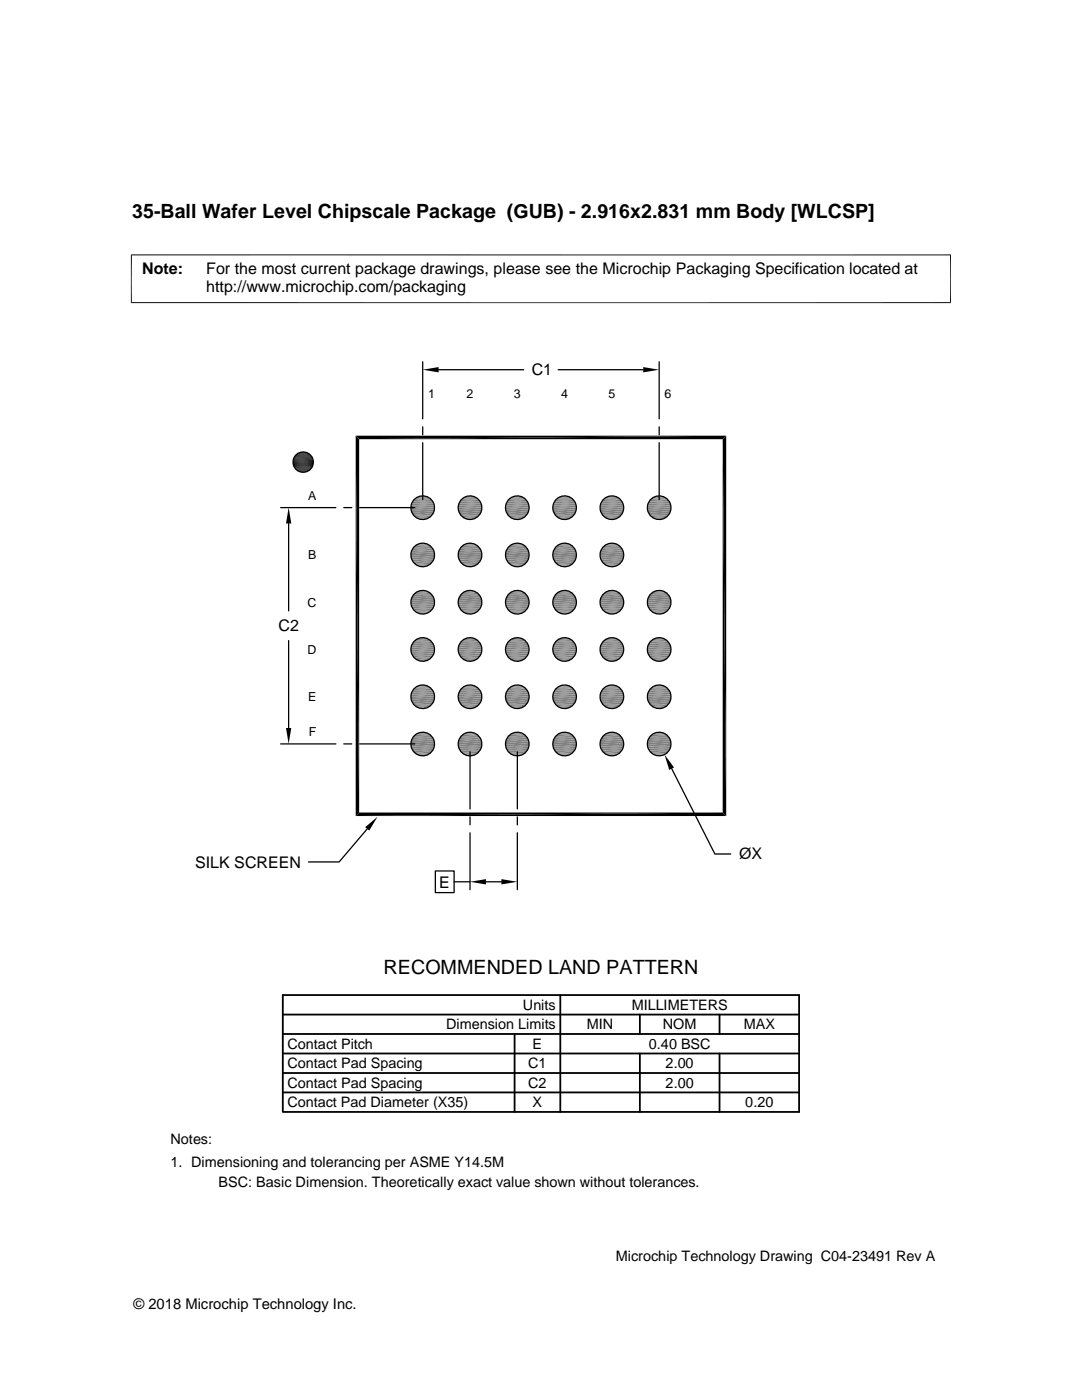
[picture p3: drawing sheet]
<svg xmlns="http://www.w3.org/2000/svg" width="216mm" height="279mm" viewBox="0 0 216 279" stroke-linecap="round" stroke-linejoin="round" font-family="sans-serif">
<g fill="#808080">
<path d="M130.9 99.1h1.3z"/>
<path d="M131.3 99l.9 .1z"/>
<path d="M121.5 99.1h1.2z"/>
<path d="M121.9 99l.8 .1z"/>
<path d="M112 99.1h1.3z"/>
<path d="M112.4 99l.9 .1z"/>
<path d="M102.6 99.1h1.3z"/>
<path d="M103 99l.9 .1z"/>
<path d="M93.1 99.1h1.3z"/>
<path d="M93.6 99l.8 .1z"/>
<path d="M83.7 99.1h1.3z"/>
<path d="M84.1 99l.9 .1z"/>
</g>
<path d="M130.5 99.1h2.1" fill="none" stroke="#808080" stroke-width=".2"/>
<path d="M130.9 99.1h1.3l.4 .1z" fill="#808080"/>
<path d="M121.1 99.1h2" fill="none" stroke="#808080" stroke-width=".2"/>
<path d="M121.5 99.1h1.2l.4 .1z" fill="#808080"/>
<path d="M111.6 99.1h2.1" fill="none" stroke="#808080" stroke-width=".2"/>
<path d="M112 99.1h1.3l.4 .1z" fill="#808080"/>
<path d="M102.2 99.1h2.1" fill="none" stroke="#808080" stroke-width=".2"/>
<path d="M102.6 99.1h1.3l.4 .1z" fill="#808080"/>
<path d="M92.7 99.1h2.1" fill="none" stroke="#808080" stroke-width=".2"/>
<path d="M93.1 99.1h1.3l.4 .1z" fill="#808080"/>
<path d="M83.3 99.1h2.1" fill="none" stroke="#808080" stroke-width=".2"/>
<path d="M83.7 99.1h1.3l.4 .1z" fill="#808080"/>
<path d="M82.9 99.3h2.9M92.4 99.3h2.8M101.8 99.3h2.8M111.2 99.3h2.9M120.7 99.3h2.8M130.1 99.3h2.8M82.9 103.3h2.9M92.4 103.3h2.8M101.8 103.3h2.8M111.2 103.3h2.9M120.7 103.3h2.8M130.1 103.3h2.8" fill="none" stroke="#808080" stroke-width=".23"/>
<path d="M82.6 99.6h3.5M92 99.6h3.5M101.5 99.6h3.5M110.9 99.6h3.5M120.4 99.6h3.4M129.8 99.6h3.5M82.6 103.1h3.5M92 103.1h3.5M101.5 103.1h3.5M110.9 103.1h3.5M120.4 103.1h3.4M129.8 103.1h3.5" fill="none" stroke="#808080" stroke-width=".3"/>
<path d="M82.3 99.9h4.1M91.8 99.9h4M101.2 99.9h4M110.7 99.9h4M120.1 99.9h4M129.5 99.9h4M82.3 102.7h4.1M91.8 102.7h4M101.2 102.7h4M110.7 102.7h4M120.1 102.7h4M129.5 102.7h4" fill="none" stroke="#808080" stroke-width=".34"/>
<g fill="none" stroke="#808080" stroke-width=".4">
<path d="M82 100.7h4.7M82.1 100.3h4.5M82.1 102.4h4.5M91.5 100.7h4.6M91.6 102.4h4.4M91.6 100.3h4.4M100.9 100.7h4.6M101 102.4h4.4M101 100.3h4.4M110.3 100.7h4.7M110.4 102.4h4.5M110.4 100.3h4.5"/>
<path d="M119.8 100.7h4.6M119.9 102.4h4.4M119.9 100.3h4.4M129.2 100.7h4.7M129.3 102.4h4.4M129.3 100.3h4.4"/>
</g>
<path d="M82 101.1h4.7M91.4 101.1h4.7M100.9 101.1h4.7M110.3 101.1h4.7M119.7 101.1h4.8M129.2 101.1h4.7" fill="none" stroke="#808080" stroke-width=".44"/>
<path d="M82 101.5h4.7M82 102h4.7M91.4 101.5h4.7M91.5 102h4.6M100.9 101.5h4.7M100.9 102h4.6M110.3 101.5h4.7M110.3 102h4.7M119.7 101.5h4.8M119.8 102h4.6M129.2 101.5h4.7M129.2 102h4.7" fill="none" stroke="#808080" stroke-width=".42"/>
<path d="M130.5 103.4l1.7 .2h-1.3z" fill="#808080"/>
<path d="M130.5 103.5h2.1" fill="none" stroke="#808080" stroke-width=".2"/>
<path d="M121.1 103.4l1.6 .2h-1.2z" fill="#808080"/>
<path d="M121.1 103.5h2" fill="none" stroke="#808080" stroke-width=".2"/>
<path d="M111.6 103.4l1.7 .2h-1.3z" fill="#808080"/>
<path d="M111.6 103.5h2.1" fill="none" stroke="#808080" stroke-width=".2"/>
<path d="M102.2 103.4l1.7 .2h-1.3z" fill="#808080"/>
<path d="M102.2 103.5h2.1" fill="none" stroke="#808080" stroke-width=".2"/>
<path d="M92.7 103.4l1.7 .2h-1.3z" fill="#808080"/>
<path d="M92.7 103.5h2.1" fill="none" stroke="#808080" stroke-width=".2"/>
<path d="M83.3 103.4l1.7 .2h-1.3z" fill="#808080"/>
<path d="M83.3 103.5h2.1" fill="none" stroke="#808080" stroke-width=".2"/>
<g fill="#808080">
<path d="M130.9 103.6l.8 .1z"/>
<path d="M130.9 103.6h1.3z"/>
<path d="M121.5 103.6l.8 .1z"/>
<path d="M121.5 103.6h1.2z"/>
<path d="M112 103.6l.9 .1z"/>
<path d="M112 103.6h1.3z"/>
<path d="M102.6 103.6l.8 .1z"/>
<path d="M102.6 103.6h1.3z"/>
<path d="M93.1 103.6l.9 .1z"/>
<path d="M93.1 103.6h1.3z"/>
<path d="M83.7 103.6l.9 .1z"/>
<path d="M83.7 103.6h1.3z"/>
<path d="M121.5 108.5h1.2z"/>
<path d="M121.9 108.4l.8 .1z"/>
<path d="M112 108.5h1.3z"/>
<path d="M112.4 108.4l.9 .1z"/>
<path d="M102.6 108.5h1.3z"/>
<path d="M103 108.4l.9 .1z"/>
<path d="M93.1 108.5h1.3z"/>
<path d="M93.6 108.4l.8 .1z"/>
<path d="M83.7 108.5h1.3z"/>
<path d="M84.1 108.4l.9 .1z"/>
</g>
<path d="M121.1 108.6h2" fill="none" stroke="#808080" stroke-width=".2"/>
<path d="M121.5 108.5h1.2l.4 .1z" fill="#808080"/>
<path d="M111.6 108.6h2.1" fill="none" stroke="#808080" stroke-width=".2"/>
<path d="M112 108.5h1.3l.4 .1z" fill="#808080"/>
<path d="M102.2 108.6h2.1" fill="none" stroke="#808080" stroke-width=".2"/>
<path d="M102.6 108.5h1.3l.4 .1z" fill="#808080"/>
<path d="M92.7 108.6h2.1" fill="none" stroke="#808080" stroke-width=".2"/>
<path d="M93.1 108.5h1.3l.4 .1z" fill="#808080"/>
<path d="M83.3 108.6h2.1" fill="none" stroke="#808080" stroke-width=".2"/>
<path d="M83.7 108.5h1.3l.4 .1z" fill="#808080"/>
<path d="M82.9 112.7h2.9M82.9 108.8h2.9M92.4 108.8h2.8M92.4 112.7h2.8M101.8 108.8h2.8M101.8 112.7h2.8M111.2 108.8h2.9M111.2 112.7h2.9M120.7 112.7h2.8M120.7 108.8h2.8" fill="none" stroke="#808080" stroke-width=".23"/>
<path d="M82.6 109h3.5M92 109h3.5M101.5 109h3.5M110.9 109h3.5M120.4 109h3.4" fill="none" stroke="#808080" stroke-width=".3"/>
<path d="M82.3 109.3h4.1M91.8 109.3h4M101.2 109.3h4M110.7 109.3h4M120.1 109.3h4" fill="none" stroke="#808080" stroke-width=".34"/>
<path d="M82.1 109.7h4.5M82.1 111.8h4.5M91.6 111.8h4.4M91.6 109.7h4.4M101 111.8h4.4M101 109.7h4.4M110.4 111.8h4.5M110.4 109.7h4.5M119.9 111.8h4.4M119.9 109.7h4.4" fill="none" stroke="#808080" stroke-width=".38"/>
<g fill="none" stroke="#808080" stroke-width=".42">
<path d="M82 111h4.7M82 111.4h4.7M82 110.1h4.7M91.4 111h4.7M91.5 111.4h4.6M91.5 110.1h4.6M100.9 111h4.7M100.9 110.1h4.6M100.9 111.4h4.6M110.3 111h4.7M110.3 110.1h4.7M110.3 111.4h4.7"/>
<path d="M119.7 111h4.8M119.8 110.1h4.6M119.8 111.4h4.6"/>
</g>
<path d="M82 110.5h4.7M91.4 110.5h4.7M100.9 110.5h4.7M110.3 110.5h4.7M119.7 110.5h4.8" fill="none" stroke="#808080" stroke-width=".44"/>
<path d="M82.3 112.2h4.1M91.8 112.2h4M101.2 112.2h4M110.7 112.2h4M120.1 112.2h4" fill="none" stroke="#808080" stroke-width=".36"/>
<path d="M82.6 112.5h3.5M92 112.5h3.5M101.5 112.5h3.5M110.9 112.5h3.5M120.4 112.5h3.4" fill="none" stroke="#808080" stroke-width=".28"/>
<path d="M121.1 112.9l1.6 .1h-1.2z" fill="#808080"/>
<path d="M121.1 112.9h2" fill="none" stroke="#808080" stroke-width=".2"/>
<path d="M111.6 112.9l1.7 .1h-1.3z" fill="#808080"/>
<path d="M111.6 112.9h2.1" fill="none" stroke="#808080" stroke-width=".2"/>
<path d="M102.2 112.9l1.7 .1h-1.3z" fill="#808080"/>
<path d="M102.2 112.9h2.1" fill="none" stroke="#808080" stroke-width=".2"/>
<path d="M92.7 112.9l1.7 .1h-1.3z" fill="#808080"/>
<path d="M92.7 112.9h2.1" fill="none" stroke="#808080" stroke-width=".2"/>
<path d="M83.3 112.9l1.7 .1h-1.3z" fill="#808080"/>
<path d="M83.3 112.9h2.1" fill="none" stroke="#808080" stroke-width=".2"/>
<g fill="#808080">
<path d="M121.5 113l.8 .1z"/>
<path d="M121.5 113h1.2z"/>
<path d="M112 113l.9 .1z"/>
<path d="M112 113h1.3z"/>
<path d="M102.6 113l.8 .1z"/>
<path d="M102.6 113h1.3z"/>
<path d="M93.1 113l.9 .1z"/>
<path d="M93.1 113h1.3z"/>
<path d="M83.7 113l.9 .1z"/>
<path d="M83.7 113h1.3z"/>
<path d="M130.9 117.9h1.3z"/>
<path d="M131.3 117.8l.9 .1z"/>
<path d="M121.5 117.9h1.2z"/>
<path d="M121.9 117.8l.8 .1z"/>
<path d="M112 117.9h1.3z"/>
<path d="M112.4 117.8l.9 .1z"/>
<path d="M102.6 117.9h1.3z"/>
<path d="M103 117.8l.9 .1z"/>
<path d="M93.1 117.9h1.3z"/>
<path d="M93.6 117.8l.8 .1z"/>
<path d="M83.7 117.9h1.3z"/>
<path d="M84.1 117.8l.9 .1z"/>
</g>
<path d="M130.5 118h2.1" fill="none" stroke="#808080" stroke-width=".2"/>
<path d="M130.9 117.9h1.3l.4 .2z" fill="#808080"/>
<path d="M121.1 118h2" fill="none" stroke="#808080" stroke-width=".2"/>
<path d="M121.5 117.9h1.2l.4 .2z" fill="#808080"/>
<path d="M111.6 118h2.1" fill="none" stroke="#808080" stroke-width=".2"/>
<path d="M112 117.9h1.3l.4 .2z" fill="#808080"/>
<path d="M102.2 118h2.1" fill="none" stroke="#808080" stroke-width=".2"/>
<path d="M102.6 117.9h1.3l.4 .2z" fill="#808080"/>
<path d="M92.7 118h2.1" fill="none" stroke="#808080" stroke-width=".2"/>
<path d="M93.1 117.9h1.3l.4 .2z" fill="#808080"/>
<path d="M83.3 118h2.1" fill="none" stroke="#808080" stroke-width=".2"/>
<path d="M83.7 117.9h1.3l.4 .2z" fill="#808080"/>
<path d="M82.9 118.2h2.9M92.4 118.2h2.8M101.8 118.2h2.8M111.2 118.2h2.9M120.7 118.2h2.8M130.1 118.2h2.8M82.9 122.2h2.9M92.4 122.2h2.8M101.8 122.2h2.8M111.2 122.2h2.9M120.7 122.2h2.8M130.1 122.2h2.8" fill="none" stroke="#808080" stroke-width=".23"/>
<path d="M82.6 118.4h3.5M92 118.4h3.5M101.5 118.4h3.5M110.9 118.4h3.5M120.4 118.4h3.4M129.8 118.4h3.5M82.6 121.9h3.5M92 121.9h3.5M101.5 121.9h3.5M110.9 121.9h3.5M120.4 121.9h3.4M129.8 121.9h3.5" fill="none" stroke="#808080" stroke-width=".3"/>
<path d="M82.3 118.8h4.1M91.8 118.8h4M101.2 118.8h4M110.7 118.8h4M120.1 118.8h4M129.5 118.8h4" fill="none" stroke="#808080" stroke-width=".36"/>
<path d="M82.1 119.1h4.5M91.6 119.1h4.4M101 119.1h4.4M110.4 119.1h4.5M119.9 119.1h4.4M129.3 119.1h4.4" fill="none" stroke="#808080" stroke-width=".38"/>
<path d="M82 120h4.7M82 119.5h4.7M91.4 120h4.7M91.5 119.5h4.6M100.9 120h4.7M100.9 119.5h4.6M110.3 120h4.7M110.3 119.5h4.7M119.7 120h4.8M119.8 119.5h4.6M129.2 120h4.7M129.2 119.5h4.7" fill="none" stroke="#808080" stroke-width=".42"/>
<path d="M82 120.4h4.7M91.4 120.4h4.7M100.9 120.4h4.7M110.3 120.4h4.7M119.7 120.4h4.8M129.2 120.4h4.7" fill="none" stroke="#808080" stroke-width=".44"/>
<path d="M82 120.8h4.7M82.1 121.2h4.5M91.5 120.8h4.6M91.6 121.2h4.4M100.9 120.8h4.6M101 121.2h4.4M110.3 120.8h4.7M110.4 121.2h4.5M119.8 120.8h4.6M119.9 121.2h4.4M129.2 120.8h4.7M129.3 121.2h4.4" fill="none" stroke="#808080" stroke-width=".4"/>
<path d="M82.3 121.6h4.1M91.8 121.6h4M101.2 121.6h4M110.7 121.6h4M120.1 121.6h4M129.5 121.6h4" fill="none" stroke="#808080" stroke-width=".34"/>
<path d="M130.5 122.3l1.7 .1h-1.3z" fill="#808080"/>
<path d="M130.5 122.4h2.1" fill="none" stroke="#808080" stroke-width=".2"/>
<path d="M121.1 122.3l1.6 .1h-1.2z" fill="#808080"/>
<path d="M121.1 122.4h2" fill="none" stroke="#808080" stroke-width=".2"/>
<path d="M111.6 122.3l1.7 .1h-1.3z" fill="#808080"/>
<path d="M111.6 122.4h2.1" fill="none" stroke="#808080" stroke-width=".2"/>
<path d="M102.2 122.3l1.7 .1h-1.3z" fill="#808080"/>
<path d="M102.2 122.4h2.1" fill="none" stroke="#808080" stroke-width=".2"/>
<path d="M92.7 122.3l1.7 .1h-1.3z" fill="#808080"/>
<path d="M92.7 122.4h2.1" fill="none" stroke="#808080" stroke-width=".2"/>
<path d="M83.3 122.3l1.7 .1h-1.3z" fill="#808080"/>
<path d="M83.3 122.4h2.1" fill="none" stroke="#808080" stroke-width=".2"/>
<g fill="#808080">
<path d="M130.9 122.4l.8 .1z"/>
<path d="M130.9 122.4h1.3z"/>
<path d="M121.5 122.4l.8 .1z"/>
<path d="M121.5 122.4h1.2z"/>
<path d="M112 122.4l.9 .1z"/>
<path d="M112 122.4h1.3z"/>
<path d="M102.6 122.4l.8 .1z"/>
<path d="M102.6 122.4h1.3z"/>
<path d="M93.1 122.4l.9 .1z"/>
<path d="M93.1 122.4h1.3z"/>
<path d="M83.7 122.4l.9 .1z"/>
<path d="M83.7 122.4h1.3z"/>
<path d="M130.9 127.4h1.3z"/>
<path d="M131.3 127.3l.9 .1z"/>
<path d="M121.5 127.4h1.2z"/>
<path d="M121.9 127.3l.8 .1z"/>
<path d="M112 127.4h1.3z"/>
<path d="M112.4 127.3l.9 .1z"/>
<path d="M102.6 127.4h1.3z"/>
<path d="M103 127.3l.9 .1z"/>
<path d="M93.1 127.4h1.3z"/>
<path d="M93.6 127.3l.8 .1z"/>
<path d="M83.7 127.4h1.3z"/>
<path d="M84.1 127.3l.9 .1z"/>
</g>
<path d="M130.5 127.4h2.1" fill="none" stroke="#808080" stroke-width=".2"/>
<path d="M130.9 127.4h1.3l.4 .1z" fill="#808080"/>
<path d="M121.1 127.4h2" fill="none" stroke="#808080" stroke-width=".2"/>
<path d="M121.5 127.4h1.2l.4 .1z" fill="#808080"/>
<path d="M111.6 127.4h2.1" fill="none" stroke="#808080" stroke-width=".2"/>
<path d="M112 127.4h1.3l.4 .1z" fill="#808080"/>
<path d="M102.2 127.4h2.1" fill="none" stroke="#808080" stroke-width=".2"/>
<path d="M102.6 127.4h1.3l.4 .1z" fill="#808080"/>
<path d="M92.7 127.4h2.1" fill="none" stroke="#808080" stroke-width=".2"/>
<path d="M93.1 127.4h1.3l.4 .1z" fill="#808080"/>
<path d="M83.3 127.4h2.1" fill="none" stroke="#808080" stroke-width=".2"/>
<path d="M83.7 127.4h1.3l.4 .1z" fill="#808080"/>
<path d="M82.9 131.6h2.9M82.9 127.6h2.9M92.4 127.6h2.8M92.4 131.6h2.8M101.8 127.6h2.8M101.8 131.6h2.8M111.2 127.6h2.9M111.2 131.6h2.9M120.7 131.6h2.8M120.7 127.6h2.8M130.1 127.6h2.8M130.1 131.6h2.8" fill="none" stroke="#808080" stroke-width=".23"/>
<path d="M82.6 131.4h3.5M82.6 127.9h3.5M92 127.9h3.5M92 131.4h3.5M101.5 127.9h3.5M101.5 131.4h3.5M110.9 131.4h3.5M110.9 127.9h3.5M120.4 127.9h3.4M120.4 131.4h3.4M129.8 127.9h3.5M129.8 131.4h3.5" fill="none" stroke="#808080" stroke-width=".3"/>
<path d="M82.3 128.2h4.1M91.8 128.2h4M101.2 128.2h4M110.7 128.2h4M120.1 128.2h4M129.5 128.2h4" fill="none" stroke="#808080" stroke-width=".34"/>
<path d="M82 129h4.7M82.1 128.6h4.5M91.5 129h4.6M91.6 128.6h4.4M100.9 129h4.6M101 128.6h4.4M110.3 129h4.7M110.4 128.6h4.5M119.8 129h4.6M119.9 128.6h4.4M129.2 129h4.7M129.3 128.6h4.4" fill="none" stroke="#808080" stroke-width=".4"/>
<path d="M82 129.4h4.7M91.4 129.4h4.7M100.9 129.4h4.7M110.3 129.4h4.7M119.7 129.4h4.8M129.2 129.4h4.7" fill="none" stroke="#808080" stroke-width=".44"/>
<path d="M82 129.8h4.7M82 130.3h4.7M91.4 129.8h4.7M91.5 130.3h4.6M100.9 129.8h4.7M100.9 130.3h4.6M110.3 129.8h4.7M110.3 130.3h4.7M119.7 129.8h4.8M119.8 130.3h4.6M129.2 129.8h4.7M129.2 130.3h4.7" fill="none" stroke="#808080" stroke-width=".42"/>
<path d="M82.1 130.7h4.5M91.6 130.7h4.4M101 130.7h4.4M110.4 130.7h4.5M119.9 130.7h4.4M129.3 130.7h4.4" fill="none" stroke="#808080" stroke-width=".38"/>
<path d="M82.3 131h4.1M91.8 131h4M101.2 131h4M110.7 131h4M120.1 131h4M129.5 131h4" fill="none" stroke="#808080" stroke-width=".36"/>
<path d="M130.5 131.7l1.7 .2h-1.3z" fill="#808080"/>
<path d="M130.5 131.8h2.1" fill="none" stroke="#808080" stroke-width=".2"/>
<path d="M121.1 131.7l1.6 .2h-1.2z" fill="#808080"/>
<path d="M121.1 131.8h2" fill="none" stroke="#808080" stroke-width=".2"/>
<path d="M111.6 131.7l1.7 .2h-1.3z" fill="#808080"/>
<path d="M111.6 131.8h2.1" fill="none" stroke="#808080" stroke-width=".2"/>
<path d="M102.2 131.7l1.7 .2h-1.3z" fill="#808080"/>
<path d="M102.2 131.8h2.1" fill="none" stroke="#808080" stroke-width=".2"/>
<path d="M92.7 131.7l1.7 .2h-1.3z" fill="#808080"/>
<path d="M92.7 131.8h2.1" fill="none" stroke="#808080" stroke-width=".2"/>
<path d="M83.3 131.7l1.7 .2h-1.3z" fill="#808080"/>
<path d="M83.3 131.8h2.1" fill="none" stroke="#808080" stroke-width=".2"/>
<g fill="#808080">
<path d="M130.9 131.9l.8 .1z"/>
<path d="M130.9 131.9h1.3z"/>
<path d="M121.5 131.9l.8 .1z"/>
<path d="M121.5 131.9h1.2z"/>
<path d="M112 131.9l.9 .1z"/>
<path d="M112 131.9h1.3z"/>
<path d="M102.6 131.9l.8 .1z"/>
<path d="M102.6 131.9h1.3z"/>
<path d="M93.1 131.9l.9 .1z"/>
<path d="M93.1 131.9h1.3z"/>
<path d="M83.7 131.9l.9 .1z"/>
<path d="M83.7 131.9h1.3z"/>
<path d="M130.9 136.8h1.3z"/>
<path d="M131.3 136.7l.9 .1z"/>
<path d="M121.5 136.8h1.2z"/>
<path d="M121.9 136.7l.8 .1z"/>
<path d="M112 136.8h1.3z"/>
<path d="M112.4 136.7l.9 .1z"/>
<path d="M102.6 136.8h1.3z"/>
<path d="M103 136.7l.9 .1z"/>
<path d="M93.1 136.8h1.3z"/>
<path d="M93.6 136.7l.8 .1z"/>
<path d="M83.7 136.8h1.3z"/>
<path d="M84.1 136.7l.9 .1z"/>
</g>
<path d="M130.5 136.9h2.1" fill="none" stroke="#808080" stroke-width=".2"/>
<path d="M130.9 136.8h1.3l.4 .1z" fill="#808080"/>
<path d="M121.1 136.9h2" fill="none" stroke="#808080" stroke-width=".2"/>
<path d="M121.5 136.8h1.2l.4 .1z" fill="#808080"/>
<path d="M111.6 136.9h2.1" fill="none" stroke="#808080" stroke-width=".2"/>
<path d="M112 136.8h1.3l.4 .1z" fill="#808080"/>
<path d="M102.2 136.9h2.1" fill="none" stroke="#808080" stroke-width=".2"/>
<path d="M102.6 136.8h1.3l.4 .1z" fill="#808080"/>
<path d="M92.7 136.9h2.1" fill="none" stroke="#808080" stroke-width=".2"/>
<path d="M93.1 136.8h1.3l.4 .1z" fill="#808080"/>
<path d="M83.3 136.9h2.1" fill="none" stroke="#808080" stroke-width=".2"/>
<path d="M83.7 136.8h1.3l.4 .1z" fill="#808080"/>
<path d="M82.9 137.1h2.9M92.4 137.1h2.8M101.8 137.1h2.8M111.2 137.1h2.9M120.7 137.1h2.8M130.1 137.1h2.8M82.9 141h2.9M92.4 141h2.8M101.8 141h2.8M111.2 141h2.9M120.7 141h2.8M130.1 141h2.8" fill="none" stroke="#808080" stroke-width=".23"/>
<path d="M82.6 137.3h3.5M92 137.3h3.5M101.5 137.3h3.5M110.9 137.3h3.5M120.4 137.3h3.4M129.8 137.3h3.5" fill="none" stroke="#808080" stroke-width=".28"/>
<path d="M82.3 137.6h4.1M91.8 137.6h4M101.2 137.6h4M110.7 137.6h4M120.1 137.6h4M129.5 137.6h4" fill="none" stroke="#808080" stroke-width=".36"/>
<path d="M82.1 138h4.5M91.6 138h4.4M101 138h4.4M110.4 138h4.5M119.9 138h4.4M129.3 138h4.4M82.1 140.1h4.5M91.6 140.1h4.4M101 140.1h4.4M110.4 140.1h4.5M119.9 140.1h4.4M129.3 140.1h4.4" fill="none" stroke="#808080" stroke-width=".38"/>
<g fill="none" stroke="#808080" stroke-width=".42">
<path d="M82 138.8h4.7M82 139.7h4.7M82 138.4h4.7M91.4 138.8h4.7M91.5 139.7h4.6M91.5 138.4h4.6M100.9 138.8h4.7M100.9 138.4h4.6M100.9 139.7h4.6M110.3 138.8h4.7M110.3 138.4h4.7M110.3 139.7h4.7"/>
<path d="M119.7 138.8h4.8M119.8 138.4h4.6M119.8 139.7h4.6M129.2 138.8h4.7M129.2 138.4h4.7M129.2 139.7h4.7"/>
</g>
<path d="M82 139.3h4.7M91.4 139.3h4.7M100.9 139.3h4.7M110.3 139.3h4.7M119.7 139.3h4.8M129.2 139.3h4.7" fill="none" stroke="#808080" stroke-width=".44"/>
<path d="M82.3 140.5h4.1M91.8 140.5h4M101.2 140.5h4M110.7 140.5h4M120.1 140.5h4M129.5 140.5h4" fill="none" stroke="#808080" stroke-width=".34"/>
<path d="M82.6 140.8h3.5M92 140.8h3.5M101.5 140.8h3.5M110.9 140.8h3.5M120.4 140.8h3.4M129.8 140.8h3.5" fill="none" stroke="#808080" stroke-width=".3"/>
<path d="M130.5 141.2l1.7 .1h-1.3z" fill="#808080"/>
<path d="M130.5 141.2h2.1" fill="none" stroke="#808080" stroke-width=".2"/>
<path d="M121.1 141.2l1.6 .1h-1.2z" fill="#808080"/>
<path d="M121.1 141.2h2" fill="none" stroke="#808080" stroke-width=".2"/>
<path d="M111.6 141.2l1.7 .1h-1.3z" fill="#808080"/>
<path d="M111.6 141.2h2.1" fill="none" stroke="#808080" stroke-width=".2"/>
<path d="M102.2 141.2l1.7 .1h-1.3z" fill="#808080"/>
<path d="M102.2 141.2h2.1" fill="none" stroke="#808080" stroke-width=".2"/>
<path d="M92.7 141.2l1.7 .1h-1.3z" fill="#808080"/>
<path d="M92.7 141.2h2.1" fill="none" stroke="#808080" stroke-width=".2"/>
<path d="M83.3 141.2l1.7 .1h-1.3z" fill="#808080"/>
<path d="M83.3 141.2h2.1" fill="none" stroke="#808080" stroke-width=".2"/>
<g fill="#808080">
<path d="M130.9 141.3l.8 .1z"/>
<path d="M130.9 141.3h1.3z"/>
<path d="M121.5 141.3l.8 .1z"/>
<path d="M121.5 141.3h1.2z"/>
<path d="M112 141.3l.9 .1z"/>
<path d="M112 141.3h1.3z"/>
<path d="M102.6 141.3l.8 .1z"/>
<path d="M102.6 141.3h1.3z"/>
<path d="M93.1 141.3l.9 .1z"/>
<path d="M93.1 141.3h1.3z"/>
<path d="M83.7 141.3l.9 .1z"/>
<path d="M83.7 141.3h1.3z"/>
<path d="M130.9 146.2h1.3z"/>
<path d="M131.3 146.1l.9 .1z"/>
<path d="M121.5 146.2h1.2z"/>
<path d="M121.9 146.1l.8 .1z"/>
<path d="M112 146.2h1.3z"/>
<path d="M112.4 146.1l.9 .1z"/>
<path d="M102.6 146.2h1.3z"/>
<path d="M103 146.1l.9 .1z"/>
<path d="M93.1 146.2h1.3z"/>
<path d="M93.6 146.1l.8 .1z"/>
<path d="M83.7 146.2h1.3z"/>
<path d="M84.1 146.1l.9 .1z"/>
</g>
<path d="M130.5 146.3h2.1" fill="none" stroke="#808080" stroke-width=".2"/>
<path d="M130.9 146.2h1.3l.4 .2z" fill="#808080"/>
<path d="M121.1 146.3h2" fill="none" stroke="#808080" stroke-width=".2"/>
<path d="M121.5 146.2h1.2l.4 .2z" fill="#808080"/>
<path d="M111.6 146.3h2.1" fill="none" stroke="#808080" stroke-width=".2"/>
<path d="M112 146.2h1.3l.4 .2z" fill="#808080"/>
<path d="M102.2 146.3h2.1" fill="none" stroke="#808080" stroke-width=".2"/>
<path d="M102.6 146.2h1.3l.4 .2z" fill="#808080"/>
<path d="M92.7 146.3h2.1" fill="none" stroke="#808080" stroke-width=".2"/>
<path d="M93.1 146.2h1.3l.4 .2z" fill="#808080"/>
<path d="M83.3 146.3h2.1" fill="none" stroke="#808080" stroke-width=".2"/>
<path d="M83.7 146.2h1.3l.4 .2z" fill="#808080"/>
<path d="M82.9 150.5h2.9M82.9 146.5h2.9M92.4 146.5h2.8M92.4 150.5h2.8M101.8 146.5h2.8M101.8 150.5h2.8M111.2 146.5h2.9M111.2 150.5h2.9M120.7 150.5h2.8M120.7 146.5h2.8M130.1 146.5h2.8M130.1 150.5h2.8" fill="none" stroke="#808080" stroke-width=".23"/>
<path d="M82.6 150.2h3.5M82.6 146.7h3.5M92 146.7h3.5M92 150.2h3.5M101.5 146.7h3.5M101.5 150.2h3.5M110.9 150.2h3.5M110.9 146.7h3.5M120.4 146.7h3.4M120.4 150.2h3.4M129.8 146.7h3.5M129.8 150.2h3.5" fill="none" stroke="#808080" stroke-width=".3"/>
<path d="M82.3 147.1h4.1M82.3 149.9h4.1M91.8 149.9h4M91.8 147.1h4M101.2 149.9h4M101.2 147.1h4M110.7 149.9h4M110.7 147.1h4M120.1 147.1h4M120.1 149.9h4M129.5 147.1h4M129.5 149.9h4" fill="none" stroke="#808080" stroke-width=".34"/>
<g fill="none" stroke="#808080" stroke-width=".4">
<path d="M82 149.1h4.7M82.1 147.4h4.5M82.1 149.5h4.5M91.5 149.1h4.6M91.6 149.5h4.4M91.6 147.4h4.4M100.9 149.1h4.6M101 149.5h4.4M101 147.4h4.4M110.3 149.1h4.7M110.4 149.5h4.5M110.4 147.4h4.5"/>
<path d="M119.8 149.1h4.6M119.9 149.5h4.4M119.9 147.4h4.4M129.2 149.1h4.7M129.3 149.5h4.4M129.3 147.4h4.4"/>
</g>
<path d="M82 148.3h4.7M82 147.8h4.7M91.4 148.3h4.7M91.5 147.8h4.6M100.9 148.3h4.7M100.9 147.8h4.6M110.3 148.3h4.7M110.3 147.8h4.7M119.7 148.3h4.8M119.8 147.8h4.6M129.2 148.3h4.7M129.2 147.8h4.7" fill="none" stroke="#808080" stroke-width=".42"/>
<path d="M82 148.7h4.7M91.4 148.7h4.7M100.9 148.7h4.7M110.3 148.7h4.7M119.7 148.7h4.8M129.2 148.7h4.7" fill="none" stroke="#808080" stroke-width=".44"/>
<path d="M130.5 150.6l1.7 .1h-1.3z" fill="#808080"/>
<path d="M130.5 150.7h2.1" fill="none" stroke="#808080" stroke-width=".2"/>
<path d="M121.1 150.6l1.6 .1h-1.2z" fill="#808080"/>
<path d="M121.1 150.7h2" fill="none" stroke="#808080" stroke-width=".2"/>
<path d="M111.6 150.6l1.7 .1h-1.3z" fill="#808080"/>
<path d="M111.6 150.7h2.1" fill="none" stroke="#808080" stroke-width=".2"/>
<path d="M102.2 150.6l1.7 .1h-1.3z" fill="#808080"/>
<path d="M102.2 150.7h2.1" fill="none" stroke="#808080" stroke-width=".2"/>
<path d="M92.7 150.6l1.7 .1h-1.3z" fill="#808080"/>
<path d="M92.7 150.7h2.1" fill="none" stroke="#808080" stroke-width=".2"/>
<path d="M83.3 150.6l1.7 .1h-1.3z" fill="#808080"/>
<path d="M83.3 150.7h2.1" fill="none" stroke="#808080" stroke-width=".2"/>
<g fill="#808080">
<path d="M130.9 150.7l.8 .1z"/>
<path d="M130.9 150.7h1.3z"/>
<path d="M121.5 150.7l.8 .1z"/>
<path d="M121.5 150.7h1.2z"/>
<path d="M112 150.7l.9 .1z"/>
<path d="M112 150.7h1.3z"/>
<path d="M102.6 150.7l.8 .1z"/>
<path d="M102.6 150.7h1.3z"/>
<path d="M93.1 150.7l.9 .1z"/>
<path d="M93.1 150.7h1.3z"/>
<path d="M83.7 150.7l.9 .1z"/>
<path d="M83.7 150.7h1.3z"/>
</g>
<g fill="none" stroke="#000" stroke-width=".25">
<path d="M84.3 72.2v11.4M87.5 73.8h17M111.4 73.8h17M131.5 72.2v11.4M84.3 85.2v1.6M84.3 88.3v11.4M131.5 85.2v1.6M131.5 88.3v11.4M56 101.3h11M57.6 104.5v17.4M68.6 101.3h1.6M71.8 101.3h11"/>
<path d="M57.6 127.8v17.5M56 148.5h11M68.6 148.5h1.6M71.8 148.5h11M93.8 150.1v11.3M103.2 150.1v11.3M134 153.4l8.6 17h3.2M73.3 165.4l-5.6 6.6h-6.1M86.9 173.8h3.7v4.3h-3.7zM90.6 176h3.2M93.8 163v1.6M93.8 166.2v11.4"/>
<path d="M97 176h3.1M103.2 163v1.6M103.2 166.2v11.4"/>
<circle cx="60.5" cy="92.2" r="2.04"/>
<circle cx="84.3" cy="101.3" r="2.36"/>
<circle cx="84.3" cy="110.8" r="2.36"/>
<circle cx="93.8" cy="101.3" r="2.36"/>
<circle cx="93.8" cy="110.8" r="2.36"/>
<circle cx="103.2" cy="101.3" r="2.36"/>
<circle cx="103.2" cy="110.8" r="2.36"/>
<circle cx="112.7" cy="101.3" r="2.36"/>
<circle cx="112.7" cy="110.8" r="2.36"/>
<circle cx="122.1" cy="101.3" r="2.36"/>
<circle cx="122.1" cy="110.8" r="2.36"/>
<circle cx="131.5" cy="101.3" r="2.36"/>
<circle cx="84.3" cy="120.2" r="2.36"/>
<circle cx="84.3" cy="129.6" r="2.36"/>
<circle cx="84.3" cy="139.1" r="2.36"/>
<circle cx="93.8" cy="120.2" r="2.36"/>
<circle cx="93.8" cy="129.6" r="2.36"/>
<circle cx="93.8" cy="139.1" r="2.36"/>
<circle cx="103.2" cy="120.2" r="2.36"/>
<circle cx="103.2" cy="129.6" r="2.36"/>
<circle cx="103.2" cy="139.1" r="2.36"/>
<circle cx="112.7" cy="120.2" r="2.36"/>
<circle cx="112.7" cy="129.6" r="2.36"/>
<circle cx="112.7" cy="139.1" r="2.36"/>
<circle cx="122.1" cy="120.2" r="2.36"/>
<circle cx="122.1" cy="129.6" r="2.36"/>
<circle cx="122.1" cy="139.1" r="2.36"/>
<circle cx="131.5" cy="120.2" r="2.36"/>
<circle cx="131.5" cy="129.6" r="2.36"/>
<circle cx="131.5" cy="139.1" r="2.35"/>
<circle cx="84.3" cy="148.5" r="2.36"/>
<circle cx="93.8" cy="148.5" r="2.36"/>
<circle cx="103.2" cy="148.5" r="2.36"/>
<circle cx="112.7" cy="148.5" r="2.36"/>
<circle cx="122.1" cy="148.5" r="2.36"/>
<circle cx="131.5" cy="148.5" r="2.36"/>
</g>
<g fill="#000">
<path d="M84.3 73.8l3.2-.5v1zM128.4 73.3l3.1 .5-3.1 .5zM59.5 94l1.8 .1zM59.7 90.4l1.8 .1zM59.7 94.1h1.4zM59.7 94.1h1.6zM59.7 90.4h1.6zM59.8 90.3l1.5 .1zM59.8 94.1l1.2 .1zM59.8 94.1h1.3zM59.8 90.3h1.3zM60 90.3h1.1z"/>
<path d="M60 94.2h.7zM60 94.2h1zM60 90.3h1zM60.2 90.2l.8 .1zM60.2 94.2h.5zM60.2 90.2h.5zM71 87l.7 75.2-.7 .7zM71 87l.7 .7v74.5zM71.7 87.7l73.2-.7-.7 .7zM71 87h73.9l-73.2 .7zM57.6 101.3l.5 3.2h-1zM57.1 145.3h1l-.5 3.2z"/>
<path d="M132.6 150.6l1.9 2.6-1 .4zM71 162.9l73.2-.7 .7 .7zM71 162.9l.7-.7h72.5zM72.9 165.1l2.4-2.1-1.6 2.8zM93.8 176l3.2-.5v1zM100.1 175.5l3.1 .5-3.1 .5zM144.2 87.7l.7 75.2-.7-.7zM144.9 87v75.9l-.7-75.2z"/>
</g>
<path d="M56.4 198.6h103v23.3h-103zM111.8 198.6v23.3M56.4 202.5h103M56.4 218h103M56.4 206.4h103M56.4 210.2h103M56.4 214.1h103M102.7 206.4v15.5M127.7 202.5v3.9M127.7 210.2v11.7M143.6 202.5v3.9M143.6 210.2v11.7" fill="none" stroke="#000" stroke-width=".36"/>
<g fill="none" stroke="#000" stroke-width=".2">
<path d="M26.1 50.9h163.7M26.2 50.8v9.7M189.7 50.8v9.7M26.1 60.4h163.7M58.5 91.9h4M58.5 92.1h4M58.5 92.3h4M58.5 92.5h4M58.5 92.7h4M58.5 91.7h4M58.5 91.6h3.9M58.5 92.9h3.9"/>
<path d="M58.6 93.1h3.8M58.6 91.4h3.8M58.7 91.2h3.6M58.7 93.2h3.6M58.8 93.4h3.4M58.8 91h3.4M58.9 90.9h3.2M58.9 93.6h3.2M59 93.7h3M59 90.8h3M59.2 90.6h2.6M59.2 93.8h2.6"/>
<path d="M59.3 93.9h2.4M59.3 90.5h2.4M59.5 90.4h2M59.5 94h2"/>
</g>
<g font-size="3.9">
<text x="26.4" y="43.5">35-Ball Wafer Level Chipscale Package (GUB) - 2.916x2.831 mm Body [WLCSP]</text>
<text x="76.5" y="194.5">RECOMMENDED LAND PATTERN</text>
</g>
<g font-size="3.2">
<text x="28.4" y="54.6">Note:</text>
<text x="41.1" y="54.6">For the most current package drawings, please see the Microchip Packaging Specification located at</text>
<text x="41.1" y="58.3">http://www.microchip.com/packaging</text>
<text x="106.1" y="74.9">C1</text>
<text x="55.6" y="126">C2</text>
<text x="38.9" y="173.1">SILK SCREEN</text>
<text x="147.5" y="171.5">ØX</text>
<text x="87.6" y="177.1">E</text>
</g>
<g font-size="2.9">
<text x="104.3" y="201.6">Units</text>
<text x="126" y="201.6">MILLIMETERS</text>
<text x="57.3" y="209.3">Contact Pitch</text>
<text x="89" y="205.4">Dimension Limits</text>
<text x="106.3" y="209.3">E</text>
<text x="117.1" y="205.4">MIN</text>
<text x="129.5" y="209.3">0.40 BSC</text>
<text x="132.3" y="205.4">NOM</text>
<text x="148.4" y="205.4">MAX</text>
<text x="57.3" y="213.2">Contact Pad Spacing</text>
<text x="105.4" y="213.2">C1</text>
<text x="132.8" y="213.2">2.00</text>
<text x="57.3" y="221">Contact Pad Diameter (X35)</text>
<text x="57.3" y="217.1">Contact Pad Spacing</text>
<text x="105.4" y="217.1">C2</text>
<text x="106.3" y="221">X</text>
<text x="132.8" y="217.1">2.00</text>
<text x="148.7" y="221">0.20</text>
<text x="34" y="228.3">Notes:</text>
<text x="34" y="232.9">1. Dimensioning and tolerancing per ASME Y14.5M</text>
<text x="43.6" y="236.9">BSC: Basic Dimension. Theoretically exact value shown without tolerances.</text>
<text x="122.9" y="251.7">Microchip Technology Drawing C04-23491 Rev A</text>
<text x="26.6" y="261.3">© 2018 Microchip Technology Inc.</text>
</g>
<g font-size="2.5">
<text x="85.4" y="79.4">1</text>
<text x="93.1" y="79.4">2</text>
<text x="102.5" y="79.4">3</text>
<text x="112" y="79.4">4</text>
<text x="121.4" y="79.4">5</text>
<text x="132.6" y="79.4">6</text>
<text x="61.5" y="99.8">A</text>
<text x="61.5" y="111.6">B</text>
<text x="61.3" y="121.1">C</text>
<text x="61.3" y="130.5">D</text>
<text x="61.5" y="139.9">E</text>
<text x="61.6" y="147">F</text>
</g>
</svg>
